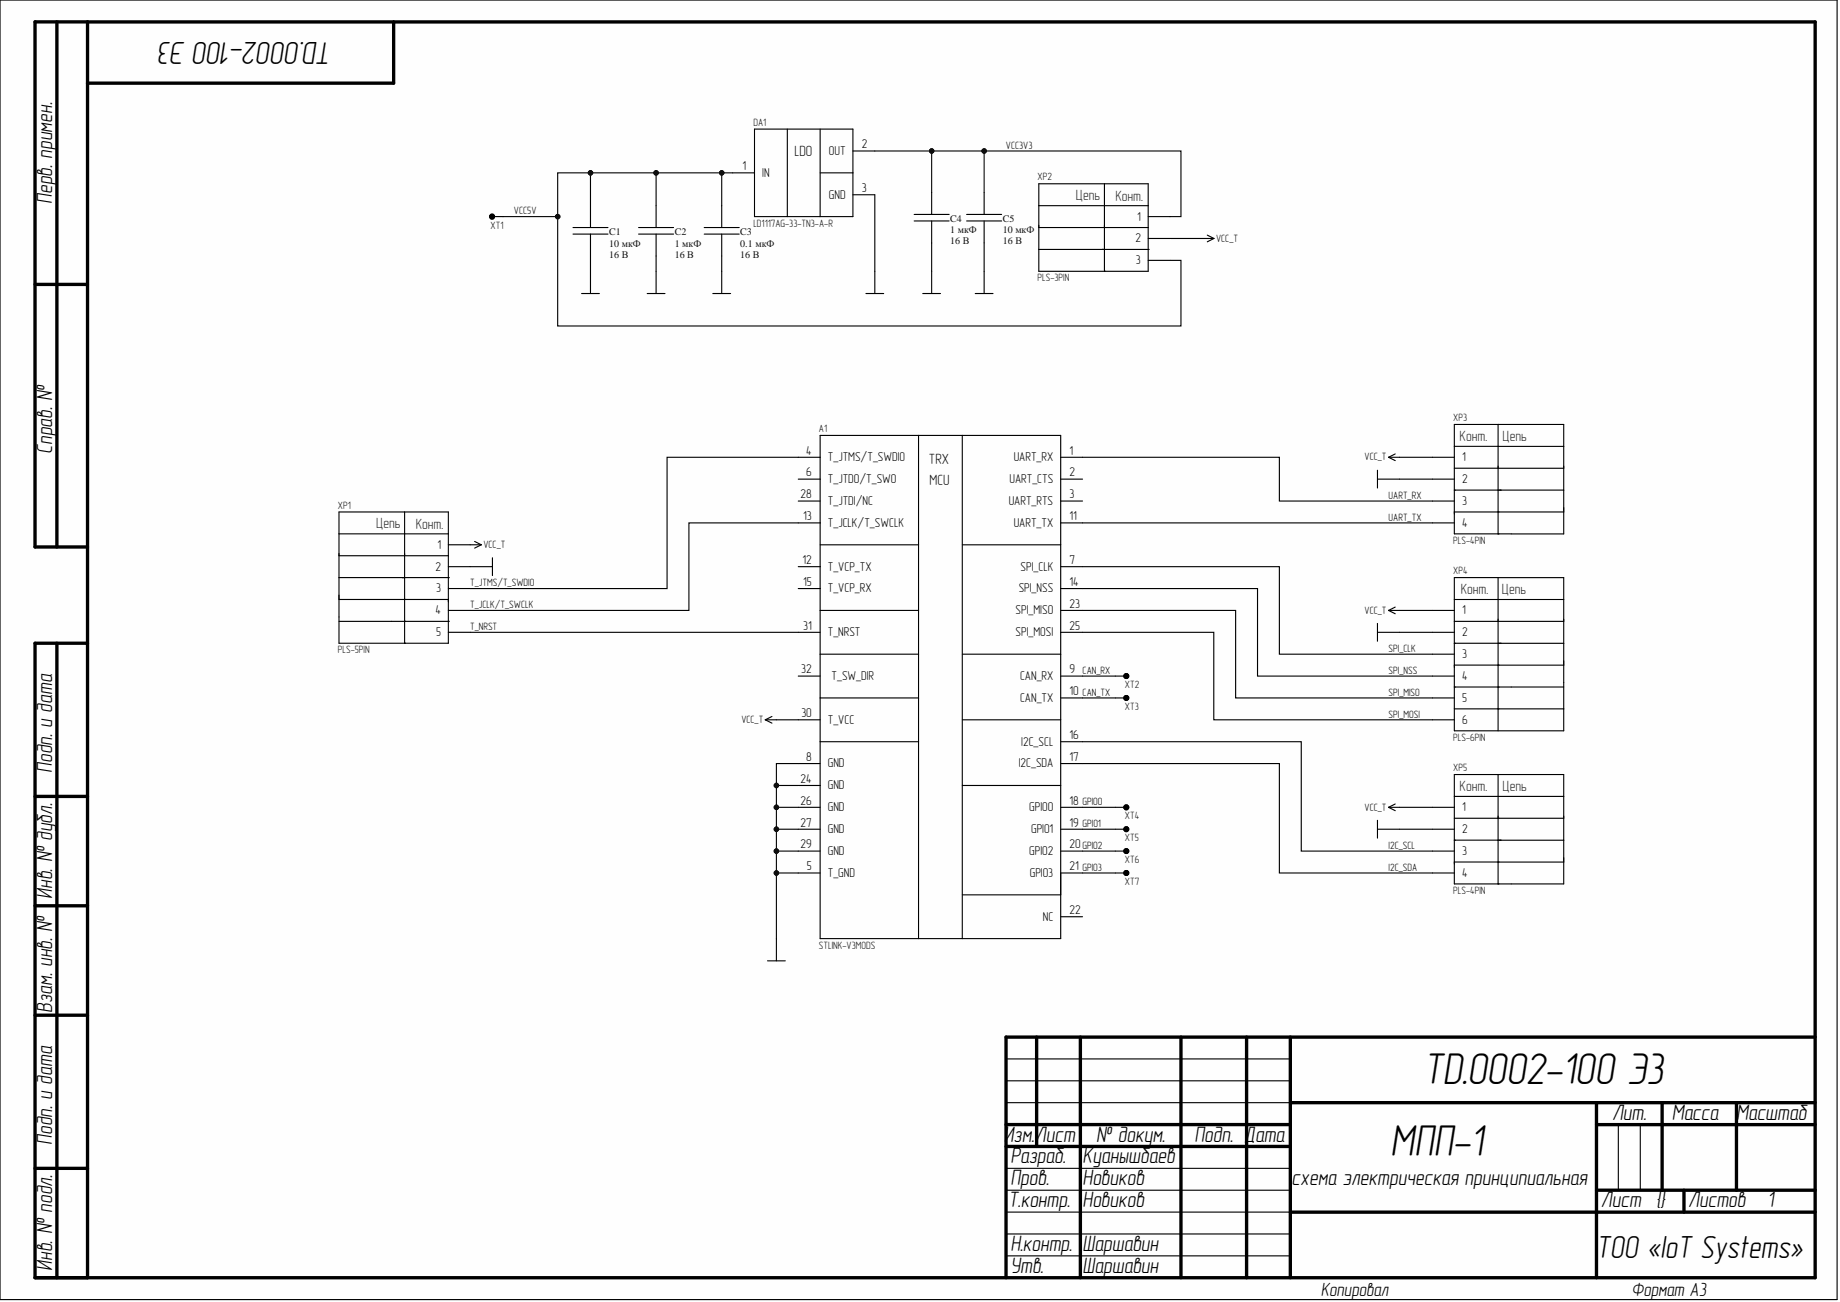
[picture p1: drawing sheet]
<svg xmlns="http://www.w3.org/2000/svg" width="420mm" height="297mm" viewBox="0 0 420 297" stroke-linecap="round" stroke-linejoin="round" font-family="sans-serif">
<g fill="#fefefe">
<path d="M0 0h419.1v296.5h-419.1z" fill-rule="evenodd"/>
<path d="M0 0h419.1v296.5h-419.1z" fill-rule="evenodd"/>
</g>
<g fill="none" stroke="#000" stroke-width=".76">
<path d="M8 5h12M8 5v119.8h12M13 5v119.8M89.8 5v14h-69.8M8 64.9h12M13 146.8v144.7M20 146.7l-12 .1v144.7h406.1v-286.5h-394.1v286.5M8 181.7h12M8 206.6h12M8 231.6h12M236.5 236.6v25M246.5 236.6v54.9"/>
<path d="M269.4 236.6v54.9M284.4 236.6v54.9M294.4 236.6v54.9M414.1 236.6h-184.6v54.9M229.5 256.6h64.9M294.4 251.6h119.7M364.2 256.6h49.9M364.2 251.6v39.9M379.2 251.6v19.9M396.2 251.6v19.9M8 266.5h12M229.5 261.6h64.9"/>
<path d="M294.4 276.5h119.7M364.2 271.5h49.9M384.2 271.5v5"/>
<circle cx="112.3" cy="49.4" r=".3"/>
<circle cx="257" cy="154.2" r=".3"/>
<circle cx="257" cy="159.2" r=".3"/>
<circle cx="257" cy="189.2" r=".3"/>
<circle cx="257" cy="199.2" r=".3"/>
<circle cx="257" cy="184.2" r=".3"/>
<circle cx="257" cy="194.2" r=".3"/>
</g>
<g fill="none" stroke="#000" stroke-width=".25">
<path d="M0 0h419.1v296.5h-419.1zM167.2 39.4h4.9M172.1 29.5h22.5v19.9h-22.5zM179.6 29.5v19.9M187.1 29.5v19.9M187.1 39.4h7.5M194.6 34.4h5M112.3 49.4h2.5M130.7 51.9h8M130.7 53.4h8M134.7 46.9v5M134.7 53.4v5"/>
<path d="M145.7 51.9h8M145.7 53.4h8M149.7 46.9v5M149.7 53.4v5M160.7 51.9h8M160.7 53.4h8M164.7 46.9v5M164.7 53.4v5M194.6 44.4h5M237 41.9h25v20h-25zM237 51.9h25M237 56.9h25"/>
<path d="M237 46.9h25M251.5 56.9h.1M252 41.9v20M262 56.9h.1M262 49.4h4.9M262 54.4h4.9M262 59.4h4.9M274.4 54.4h2.6M275.5 53.6l1.5 .8M277 54.4l-1.5 .8M132.7 67h4M134.7 61.9v5.1"/>
<path d="M147.7 67h4M149.7 61.9v5.1M162.6 67h4.1M164.7 61.9v5.1M197.6 67h4M199.6 61.9v5.1M210.5 67h4.1M212.6 61.9v5.1M222.5 67h4.1M224.5 61.9v5.1M252 61.9h.1M187.1 99.3h54.9v114.8h-54.9z"/>
<path d="M209.6 99.3v114.8M219.6 99.3v114.8M341.8 96.8v25M77.3 116.8h25v29.9h-25zM92.3 116.8v29.9M182.1 104.3h5M182.1 109.3h5M182.1 114.3h5M182.1 119.3h5M242 104.3h5M242 109.3h5M242 114.3h5"/>
<path d="M242 119.3h5M314.3 109.3h5M314.3 107.3v4M316.8 104.3h2.5M316.8 104.3l1.5 .8M318.3 103.6l-1.5 .7M326.8 104.3h5M326.8 109.3h5M326.8 114.3h5M326.8 119.3h5M331.8 111.8h.1M331.8 106.8h25"/>
<path d="M331.8 111.8h25M331.8 116.8h25M331.8 101.8h25M341.8 116.8h.1M342.3 111.8h.1M77.3 131.8h25M77.3 136.8h25M77.3 121.8h25M77.3 126.8h25M91.8 131.8h.1M92.3 136.8h.1M102.3 131.8h.1"/>
<path d="M102.3 129.3h10.1M102.3 134.3h5M102.3 124.3h7.5M102.3 139.3h5M108.3 123.5l1.5 .8M109.8 124.3l-1.5 .7M112.4 127.3v4M182.1 129.3h5M182.1 134.3h5M187.1 124.3h22.5M187.1 139.3h22.5M219.6 124.3h22.4"/>
<path d="M242 129.3h5M242 134.3h5M242 139.3h5M316.8 139.3h2.5M316.8 139.3l1.5 .7M318.3 138.5l-1.5 .8M326.8 139.3h5M331.8 136.8h25M341.8 121.8h.1M341.8 131.8v34.9M344.8 121.8h-13v-25h25v25h-12M77.3 141.8h25"/>
<path d="M92.3 141.8h.1M92.3 146.7h.1M102.3 141.8h.1M102.3 144.3h5M182.1 144.3h5M182.1 154.2h5M187.1 149.2h22.5M187.1 159.2h22.5M219.6 149.2h22.4M242 144.3h5M242 154.2h15M242 159.2h15"/>
<path d="M314.3 144.3h5M314.3 142.2v4.1M326.8 144.3h5M326.8 154.2h5M326.8 149.2h5M326.8 159.2h5M331.8 146.8h.1M331.8 156.7h.1M331.8 141.8h25M331.8 146.8h25M331.8 151.7l25 .1M331.8 156.7h25"/>
<path d="M341.8 151.7h.1M341.8 156.7h.1M342.3 146.8h.1M174.6 164.2h2.5M174.6 164.2l1.5 .8M176.1 163.5l-1.5 .7M182.1 164.2h5M182.1 174.2h5M182.1 179.2h5M187.1 169.2h22.5M219.6 164.2h22.4M219.6 179.2h22.4"/>
<path d="M242 169.2h54.9v25h34.9M242 174.2h49.9v25h39.9M326.8 164.2h5M331.8 166.7v-34.9h25v34.9h-25M331.8 176.7h25v25h-25zM331.8 161.7h25M341.8 161.7h.1M341.8 176.7v25M177.1 199.2h10M182.1 184.2h5M182.1 189.2h5M182.1 194.2h5"/>
<path d="M242 184.2h15M242 189.2h15M242 194.2h15M242 199.2h15M314.3 189.2h5M314.3 187.2v4M316.8 184.2h2.5M316.8 184.2l1.5 .7M318.3 183.4l-1.5 .8M326.8 184.2h5M326.8 189.2h5M331.8 191.7h.1"/>
<path d="M331.8 186.7h25M331.8 191.7h10.5M331.8 196.7h25M331.8 181.7h25M341.8 186.7h.1M341.8 196.7h.1M341.8 191.7h15M342.3 191.7h.1M175.1 219.2h4.1M177.1 214.1v5.1M219.6 204.2h22.4M242 209.1h5"/>
<path d="M341.8 201.7h.1M229.5 251.6h64.9M229.5 246.6h64.9M229.5 241.6h64.9M369.2 256.6v14.9M374.2 256.6v14.9M229.5 276.5h64.9M229.5 271.5h64.9M229.5 266.5h64.9M229.5 286.5h64.9M229.5 281.5h64.9"/>
</g>
<circle cx="177.1" cy="199.2" r=".51" fill="#0e0e0e"/>
<circle cx="177.1" cy="199.2" r=".51" fill="none" stroke="#0e0e0e" stroke-width=".23"/>
<path d="M177.1 194.2h5" fill="none" stroke="#000" stroke-width=".25"/>
<circle cx="177.1" cy="194.2" r=".51" fill="#0e0e0e"/>
<circle cx="177.1" cy="194.2" r=".51" fill="none" stroke="#0e0e0e" stroke-width=".23"/>
<path d="M177.1 189.2h5" fill="none" stroke="#000" stroke-width=".25"/>
<circle cx="177.1" cy="189.2" r=".51" fill="#0e0e0e"/>
<circle cx="177.1" cy="189.2" r=".51" fill="none" stroke="#0e0e0e" stroke-width=".23"/>
<path d="M177.1 184.2h5" fill="none" stroke="#000" stroke-width=".25"/>
<circle cx="177.1" cy="184.2" r=".51" fill="#0e0e0e"/>
<circle cx="177.1" cy="184.2" r=".51" fill="none" stroke="#0e0e0e" stroke-width=".23"/>
<path d="M177.1 179.2h5" fill="none" stroke="#000" stroke-width=".25"/>
<circle cx="177.1" cy="179.2" r=".51" fill="#0e0e0e"/>
<circle cx="177.1" cy="179.2" r=".51" fill="none" stroke="#0e0e0e" stroke-width=".23"/>
<g fill="none" stroke="#000" stroke-width=".25">
<path d="M134.7 39.4v7.5M199.6 44.4v17.5M266.9 54.4h7.5M247 104.3h44.9v10h34.9M247 119.3h79.8M319.3 104.3h7.5M319.3 109.3h7.5M247 139.3h34.9v19.9h44.9M247 134.3h39.9v19.9h39.9M247 129.3h44.9v19.9h34.9M319.3 139.3h7.5M247 144.3h29.9v19.9h49.9"/>
<path d="M319.3 144.3h7.5M177.1 164.2h5M319.3 189.2h7.5M319.3 184.2h7.5"/>
</g>
<circle cx="134.7" cy="39.4" r=".51" fill="#0e0e0e"/>
<circle cx="134.7" cy="39.4" r=".51" fill="none" stroke="#0e0e0e" stroke-width=".23"/>
<path d="M114.8 49.4h12.4v25h142.2v-15h-2.5M134.7 58.4v3.5M164.7 58.4v3.5" fill="none" stroke="#000" stroke-width=".25"/>
<circle cx="127.2" cy="49.4" r=".51" fill="#0e0e0e"/>
<circle cx="127.2" cy="49.4" r=".51" fill="none" stroke="#0e0e0e" stroke-width=".23"/>
<path d="M164.7 39.4v7.5" fill="none" stroke="#000" stroke-width=".25"/>
<circle cx="164.7" cy="39.4" r=".51" fill="#0e0e0e"/>
<circle cx="164.7" cy="39.4" r=".51" fill="none" stroke="#0e0e0e" stroke-width=".23"/>
<path d="M149.7 39.4v7.5M149.7 58.4v3.5" fill="none" stroke="#000" stroke-width=".25"/>
<circle cx="149.7" cy="39.4" r=".51" fill="#0e0e0e"/>
<circle cx="149.7" cy="39.4" r=".51" fill="none" stroke="#0e0e0e" stroke-width=".23"/>
<path d="M212.6 34.4v9.5" fill="none" stroke="#000" stroke-width=".25"/>
<circle cx="212.6" cy="34.4" r=".51" fill="#0e0e0e"/>
<circle cx="212.6" cy="34.4" r=".51" fill="none" stroke="#0e0e0e" stroke-width=".23"/>
<path d="M212.6 55.4v6.5M224.5 55.4v6.5" fill="none" stroke="#000" stroke-width=".25"/>
<path d="M224.5 34.4v9.5" fill="none" stroke="#0e0e0e" stroke-width=".25"/>
<circle cx="224.5" cy="34.4" r=".51" fill="#0e0e0e"/>
<circle cx="224.5" cy="34.4" r=".51" fill="none" stroke="#0e0e0e" stroke-width=".23"/>
<path d="M182.1 174.2h-5v39.9" fill="none" stroke="#000" stroke-width=".25"/>
<circle cx="177.1" cy="179.2" r=".51" fill="#0e0e0e"/>
<circle cx="177.1" cy="179.2" r=".51" fill="none" stroke="#0e0e0e" stroke-width=".23"/>
<circle cx="177.1" cy="184.2" r=".51" fill="#0e0e0e"/>
<circle cx="177.1" cy="184.2" r=".51" fill="none" stroke="#0e0e0e" stroke-width=".23"/>
<circle cx="177.1" cy="189.2" r=".51" fill="#0e0e0e"/>
<circle cx="177.1" cy="189.2" r=".51" fill="none" stroke="#0e0e0e" stroke-width=".23"/>
<circle cx="177.1" cy="194.2" r=".51" fill="#0e0e0e"/>
<circle cx="177.1" cy="194.2" r=".51" fill="none" stroke="#0e0e0e" stroke-width=".23"/>
<circle cx="177.1" cy="199.2" r=".51" fill="#0e0e0e"/>
<circle cx="177.1" cy="199.2" r=".51" fill="none" stroke="#0e0e0e" stroke-width=".23"/>
<path d="M167.2 39.4h-40v10" fill="none" stroke="#000" stroke-width=".25"/>
<circle cx="127.2" cy="49.4" r=".51" fill="#0e0e0e"/>
<circle cx="127.2" cy="49.4" r=".51" fill="none" stroke="#0e0e0e" stroke-width=".23"/>
<circle cx="134.7" cy="39.4" r=".51" fill="#0e0e0e"/>
<circle cx="134.7" cy="39.4" r=".51" fill="none" stroke="#0e0e0e" stroke-width=".23"/>
<circle cx="149.7" cy="39.4" r=".51" fill="#0e0e0e"/>
<circle cx="149.7" cy="39.4" r=".51" fill="none" stroke="#0e0e0e" stroke-width=".23"/>
<circle cx="164.7" cy="39.4" r=".51" fill="#0e0e0e"/>
<circle cx="164.7" cy="39.4" r=".51" fill="none" stroke="#0e0e0e" stroke-width=".23"/>
<path d="M199.6 34.4h69.8v15h-2.5" fill="none" stroke="#000" stroke-width=".25"/>
<circle cx="224.5" cy="34.4" r=".51" fill="#0e0e0e"/>
<circle cx="224.5" cy="34.4" r=".51" fill="none" stroke="#0e0e0e" stroke-width=".23"/>
<circle cx="212.6" cy="34.4" r=".51" fill="#0e0e0e"/>
<circle cx="212.6" cy="34.4" r=".51" fill="none" stroke="#0e0e0e" stroke-width=".23"/>
<path d="M208.6 48.9h8M208.6 50.4h8M212.6 43.9v5M212.6 50.4v5M220.5 48.9h8M220.5 50.4h8M224.5 43.9v5M224.5 50.4v5M182.1 104.3h-29.9v30h-44.9M182.1 119.3h-24.9v20h-49.9M107.3 144.3h74.8" fill="none" stroke="#000" stroke-width=".25"/>
<g font-size="10.3">
<text x="324.7" y="247.3">TD.0002-100 Э3</text>
<text x="317.2" y="263.8">МПП-1</text>
</g>
<g font-size="7.4">
<text x="75.8" y="9.5" transform="rotate(-180 75.8 9.5)">TD.0002-100 Э3</text>
<text x="364.1" y="286.9">ТОО «IoT Systems»</text>
</g>
<g font-size="5.1">
<text x="11.9" y="46.5" transform="rotate(-90 11.9 46.5)">Перв. примен.</text>
<text x="11.9" y="103.5" transform="rotate(-90 11.9 103.5)">Справ. №</text>
<text x="11.9" y="176.3" transform="rotate(-90 11.9 176.3)">Подп. и дата</text>
<text x="11.9" y="205.1" transform="rotate(-90 11.9 205.1)">Инв. № дубл.</text>
<text x="11.9" y="231.1" transform="rotate(-90 11.9 231.1)">Взам. инв. №</text>
<text x="367.8" y="255.5">Лит.</text>
<text x="381.4" y="255.5">Масса</text>
<text x="396.1" y="255.5">Масштаб</text>
<text x="11.9" y="261.2" transform="rotate(-90 11.9 261.2)">Подп. и дата</text>
<text x="229" y="260.4">Изм.Лист</text>
<text x="250.1" y="260.4">№ докум.</text>
<text x="272.5" y="260.4">Подп. Дата</text>
<text x="230.5" y="265.4">Разраб.</text>
<text x="247" y="265.4">Куанышбаев</text>
<text x="230" y="275.4">Т.контр.</text>
<text x="230.5" y="270.4">Пров.</text>
<text x="247" y="270.4">Новиков</text>
<text x="247" y="275.4">Новиков</text>
<text x="294.7" y="270.4">схема электрическая принципиальная</text>
<text x="365.2" y="275.4">Лист {}</text>
<text x="385.2" y="275.4">Листов</text>
<text x="403.2" y="275.4">1</text>
<text x="230.5" y="285.4">Н.контр.</text>
<text x="247" y="285.4">Шаршавин</text>
<text x="11.9" y="289.9" transform="rotate(-90 11.9 289.9)">Инв. № подл.</text>
<text x="230.5" y="290.4">Утв.</text>
<text x="247" y="290.4">Шаршавин</text>
</g>
<g font-size="4.4">
<text x="301.4" y="295.6">Копировал</text>
<text x="372.2" y="295.6">Формат А3</text>
</g>
<g font-size="3.4" fill="#0e0e0e">
<text x="181.3" y="35.6">LDO</text>
<text x="211.9" y="105.9">TRX</text>
<text x="212.1" y="110.6">MCU</text>
</g>
<g font-size="3.4" fill="#2e2e2e">
<text x="245.5" y="45.7">Цепь</text>
<text x="254.5" y="45.8">Конт.</text>
<text x="333" y="100.7">Конт.</text>
<text x="342.8" y="100.6">Цепь</text>
<text x="85.8" y="120.6">Цепь</text>
<text x="94.8" y="120.6">Конт.</text>
<text x="333.3" y="135.6">Конт.</text>
<text x="342.7" y="135.6">Цепь</text>
<text x="333" y="180.5">Конт.</text>
<text x="342.8" y="180.4">Цепь</text>
</g>
<g font-size="2.9">
<text x="189.1" y="35.3">OUT</text>
<text x="196.6" y="33.8">2</text>
<text x="169.4" y="38.8">1</text>
<text x="173.9" y="40.3">IN</text>
<text x="189.1" y="45.3">GND</text>
<text x="196.6" y="43.8">3</text>
<text x="259.5" y="50.3">1</text>
<text x="259" y="55.3">2</text>
<text x="259.2" y="60.3">3</text>
<text x="183.9" y="103.7">4</text>
<text x="188.9" y="105.2">T_JTMS/T_SWDIO</text>
<text x="231.3" y="105.2">UART_RX</text>
<text x="244" y="103.7">1</text>
<text x="333.6" y="105.2">1</text>
<text x="182.7" y="113.7">28</text>
<text x="183.9" y="108.7">6</text>
<text x="188.9" y="110.2">T_JTDO/T_SWO</text>
<text x="230.3" y="110.2">UART_CTS</text>
<text x="244" y="108.7">2</text>
<text x="244" y="113.7">3</text>
<text x="333.6" y="110.2">2</text>
<text x="183.3" y="118.7">13</text>
<text x="188.9" y="115.2">T_JTDI/NC</text>
<text x="230.1" y="115.2">UART_RTS</text>
<text x="244" y="118.7">11</text>
<text x="333.6" y="115.2">3</text>
<text x="99.8" y="125.2">1</text>
<text x="188.9" y="120.2">T_JCLK/T_SWCLK</text>
<text x="231.3" y="120.2">UART_TX</text>
<text x="333.6" y="120.2">4</text>
<text x="99.4" y="130.2">2</text>
<text x="183.1" y="128.6">12</text>
<text x="188.9" y="130.2">T_VCP_TX</text>
<text x="232.8" y="130.2">SPI_CLK</text>
<text x="244" y="128.6">7</text>
<text x="99.5" y="135.1">3</text>
<text x="183.3" y="133.6">15</text>
<text x="188.9" y="135.1">T_VCP_RX</text>
<text x="232.4" y="135.1">SPI_NSS</text>
<text x="244" y="133.6">14</text>
<text x="99.4" y="140.2">4</text>
<text x="183.3" y="143.6">31</text>
<text x="231.7" y="140.2">SPI_MISO</text>
<text x="244" y="138.6">23</text>
<text x="244" y="143.6">25</text>
<text x="333.6" y="140.2">1</text>
<text x="99.5" y="145.2">5</text>
<text x="188.9" y="145.2">T_NRST</text>
<text x="231.7" y="145.2">SPI_MOSI</text>
<text x="333.6" y="145.2">2</text>
<text x="182.8" y="153.6">32</text>
<text x="189.7" y="155.1">T_SW_DIR</text>
<text x="232.7" y="155.1">CAN_RX</text>
<text x="244" y="153.6">9</text>
<text x="333.6" y="150.1">3</text>
<text x="333.6" y="155.1">4</text>
<text x="232.7" y="160.1">CAN_TX</text>
<text x="244" y="158.6">10</text>
<text x="333.6" y="160.1">5</text>
<text x="182.8" y="163.6">30</text>
<text x="188.9" y="165.1">T_VCC</text>
<text x="333.6" y="165.1">6</text>
<text x="183.9" y="173.6">8</text>
<text x="233" y="170.1">I2C_SCL</text>
<text x="244" y="168.6">16</text>
<text x="244" y="173.6">17</text>
<text x="182.7" y="178.5">24</text>
<text x="188.9" y="175.1">GND</text>
<text x="232.4" y="175.1">I2C_SDA</text>
<text x="182.7" y="183.6">26</text>
<text x="188.9" y="180.1">GND</text>
<text x="188.9" y="185.1">GND</text>
<text x="234.8" y="185.1">GPIO0</text>
<text x="244" y="183.6">18</text>
<text x="333.6" y="185.1">1</text>
<text x="182.7" y="188.6">27</text>
<text x="188.9" y="190.1">GND</text>
<text x="235.3" y="190.1">GPIO1</text>
<text x="244" y="188.6">19</text>
<text x="333.6" y="190.1">2</text>
<text x="182.7" y="193.5">29</text>
<text x="188.9" y="195.1">GND</text>
<text x="234.8" y="195.1">GPIO2</text>
<text x="244" y="193.5">20</text>
<text x="333.6" y="195.1">3</text>
<text x="184.1" y="198.5">5</text>
<text x="188.9" y="200.1">T_GND</text>
<text x="235" y="200.1">GPIO3</text>
<text x="244" y="198.5">21</text>
<text x="333.6" y="200.1">4</text>
<text x="244" y="208.5">22</text>
<text x="238" y="210">NC</text>
</g>
<g font-size="2.4" fill="#0e0e0e">
<text x="171.9" y="28.7">DA1</text>
<text x="236.7" y="41.2">XP2</text>
<text x="111.9" y="52.2">XT1</text>
<text x="171.9" y="51.7">LD1117AG-33-TN3-A-R</text>
<text x="236.7" y="64.1">PLS-3PIN</text>
<text x="186.8" y="98.5">A1</text>
<text x="331.6" y="96.1">XP3</text>
<text x="77.1" y="116">XP1</text>
<text x="331.6" y="124.1">PLS-4PIN</text>
<text x="331.6" y="131">XP4</text>
<text x="77.1" y="149">PLS-5PIN</text>
<text x="256.7" y="157">XT2</text>
<text x="256.7" y="162">XT3</text>
<text x="331.6" y="169">PLS-6PIN</text>
<text x="331.6" y="175.9">XP5</text>
<text x="256.7" y="187">XT4</text>
<text x="256.7" y="191.9">XT5</text>
<text x="256.7" y="196.9">XT6</text>
<text x="256.7" y="201.9">XT7</text>
<text x="331.6" y="203.9">PLS-4PIN</text>
<text x="186.8" y="216.4">STLINK-V3MODS</text>
</g>
<g font-size="2.4">
<text x="229.5" y="33.9">VCC3V3</text>
<text x="117.3" y="48.9">VCC5V</text>
<text x="277.5" y="55.1">VCC_T</text>
<text x="311.3" y="105.1">VCC_T</text>
<text x="316.8" y="113.8">UART_RX</text>
<text x="316.8" y="118.8">UART_TX</text>
<text x="110.3" y="125">VCC_T</text>
<text x="107.3" y="133.7">T_JTMS/T_SWDIO</text>
<text x="107.3" y="138.7">T_JCLK/T_SWCLK</text>
<text x="107.3" y="143.7">T_NRST</text>
<text x="311.3" y="140">VCC_T</text>
<text x="316.8" y="148.7">SPI_CLK</text>
<text x="247" y="153.7">CAN_RX</text>
<text x="316.8" y="153.7">SPI_NSS</text>
<text x="247" y="158.7">CAN_TX</text>
<text x="316.8" y="158.7">SPI_MISO</text>
<text x="169.1" y="165">VCC_T</text>
<text x="316.8" y="163.7">SPI_MOSI</text>
<text x="247" y="183.7">GPI00</text>
<text x="311.3" y="184.9">VCC_T</text>
<text x="247" y="188.6">GPI01</text>
<text x="247" y="193.6">GPI02</text>
<text x="316.8" y="193.6">I2C_SCL</text>
<text x="247" y="198.6">GPI03</text>
<text x="316.8" y="198.6">I2C_SDA</text>
</g>
<g font-size="2.3" fill="#0e0e0e">
<text x="139" y="53.7">C1</text>
<text x="153.9" y="53.7">C2</text>
<text x="168.9" y="53.7">C3</text>
<text x="216.8" y="53.2">1 мкФ</text>
<text x="216.8" y="50.7">C4</text>
<text x="228.8" y="53.2">10 мкФ</text>
<text x="228.8" y="50.7">C5</text>
<text x="139" y="56.2">10 мкФ</text>
<text x="139" y="58.8">16 В</text>
<text x="153.9" y="56.2">1 мкФ</text>
<text x="153.9" y="58.8">16 В</text>
<text x="168.9" y="56.2">0.1 мкФ</text>
<text x="168.9" y="58.8">16 В</text>
<text x="216.8" y="55.8">16 В</text>
<text x="228.8" y="55.8">16 В</text>
</g>
</svg>
